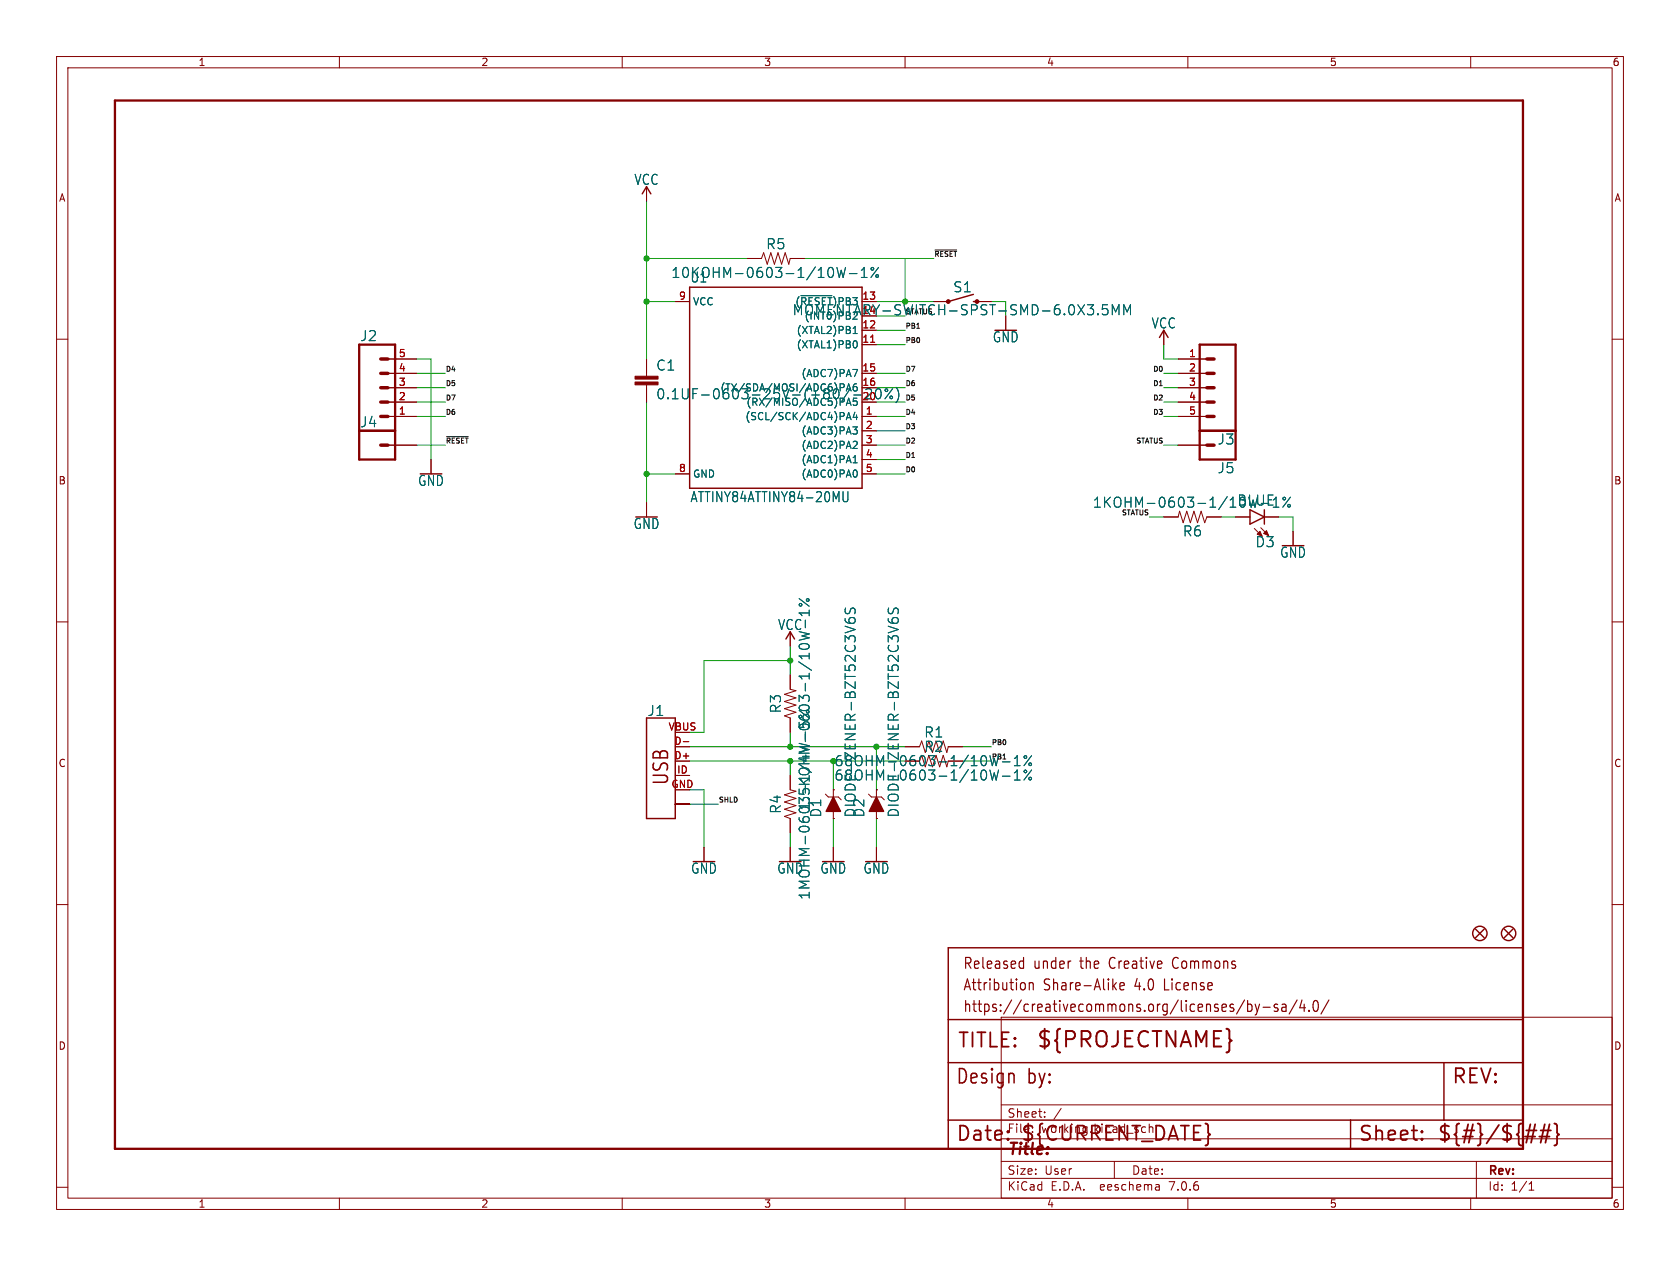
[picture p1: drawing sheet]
<svg xmlns="http://www.w3.org/2000/svg" width="297mm" height="224mm" viewBox="0 0 297 224" stroke-linecap="round" stroke-linejoin="round" font-family="sans-serif">
<g fill="none" stroke="#840000" stroke-width=".18">
<path d="M10 10h277v203.9h-277zM12 12h273v199.9h-273zM60 10v2M110 10v2M160 10v2M210 10v2M260 10v2M114.3 33v2.6M10 60h2M119.4 53.3h2.5M132.1 45.7h2.5l.4-1 .6 2 .7-2 .6 2 .6-2 .7 2 .6-2 .6 2 .3-1h2.5M152.4 58.4h2.5"/>
<path d="M177.8 55.9v2.5M205.7 58.4v2.6M285 60h2M68.6 78.7h5.1M68.6 73.7h5.1M68.6 71.1h5.1M68.6 68.6h5.1M68.6 66h5.1M68.6 63.5h5.1M114.3 63.5v3M114.3 68.1v3M152.4 78.7h2.5"/>
<path d="M152.4 73.7h2.5M152.4 71.1h2.5M152.4 68.6h2.5M152.4 66h2.5M152.4 61h2.5M152.4 76.2h2.5M208.3 78.7h5.1M208.3 73.7h5.1M208.3 71.1h5.1M208.3 68.6h5.1M208.3 66h5.1M208.3 63.5h5.1"/>
<path d="M76.2 81.3v2.5M114.3 88.9v2.5M119.4 83.8h2.5M152.4 81.3h2.5M152.4 83.8h2.5M205.7 91.4h2.6l.2-1 .7 2.1 .6-2.1 .6 2.1 .7-2.1 .6 2.1 .6-2.1 .7 2.1 .4-1.1h2.5M218.4 91.4h2.6M221.7 93.5l1.4 1.4M222.9 93.3l1.4 1.4M223.5 91.4h2.6M228.6 94v2.5M10 110h2"/>
<path d="M139.7 111.8v2.5M139.7 119.4v2.5l1 .3-2 .6 2 .6-2 .7 2 .6-2 .6 2 .7-2 .6 1 .4v2.5M285 110h2M119.4 132.1h2.5M119.4 137.2h2.5M139.7 137.2v2.5l1 .3-2 .6 2 .6-2 .7 2 .6-2 .6 2 .7-2 .6 1 .4v2.5M147.3 139.7h.1M147.3 139.7v1.3M154.9 139.7h.1M154.9 139.7v1.3M162.9 131.1l-.3 1h-2.6M166.8 131.1l.6 2 .2-1h2.6"/>
<path d="M10 160h2M119.4 142.2h2.5M124.5 149.9v2.5M139.7 149.9v2.5M145.9 140.5l.5 .5h1.8l.5 .5M147.3 144.8h.1M147.3 143.5v1.3M147.3 149.9v2.5M153.5 140.5l.6 .5h1.7l.5 .5M154.9 144.8h.1M154.9 143.5v1.3M154.9 149.9v2.5"/>
<path d="M285 160h2M177 179.9h108v32h-108zM177 195.4h108M184.7 197.5v.1M184.7 196.7v.1M187.6 196l-1.3 2M10 210h2M60 211.9v2M110 211.9v2M160 211.9v2M177 208.4h108M177 205.4h108"/>
<path d="M177 201.4h108M197 205.4v3M204.9 209.6l.1 .9M205 210.4l-.2 .1M205 209.9h-.2M210 211.9v2M260 211.9v2M261 205.4v6.5M270.3 210.5h.9M270.3 209.4l.4-.4v1.5M285 210h2"/>
</g>
<g fill="none" stroke="#840000" stroke-width=".25">
<path d="M113.5 34.3l.8-1.3 .8 1.3M121.9 50.8h30.5v35.6h-30.5zM172.1 52.1l-4.5 1.2M205 59.7l.7-1.3 .8 1.3M221 90.2l2.5 1.2-2.5 1.3zM223.5 90.2v2.5M138.9 113l.8-1.2 .8 1.2M114.3 127h5.1v17.8h-5.1zM167.6 167.6h101.6v35.6h-101.6zM260.9 164.3l1.5 1.6M262.4 164.3l-1.5 1.6M265.9 164.3l1.6 1.6"/>
<path d="M267.5 164.3l-1.6 1.6M167.6 198.1h101.6M167.6 180.3h101.6M167.6 188h101.6M238.8 198.1v5.1M255.3 188v10.1"/>
<circle cx="261.6" cy="165.1" r="1.27"/>
<circle cx="266.7" cy="165.1" r="1.27"/>
</g>
<path d="M20.3 17.8h248.9v185.4h-248.9zM63.5 61h6.3v20.3h-6.3zM63.5 76.2h6.3M212.1 76.2h6.3M212.1 61h6.3v20.3h-6.3z" fill="none" stroke="#840000" stroke-width=".41"/>
<path d="M67.3 78.7h1.3M67.3 73.7h1.3M67.3 71.1h1.3M67.3 68.6h1.3M67.3 66h1.3M67.3 63.5h1.3M213.4 78.7h1.2M213.4 73.7h1.2M213.4 71.1h1.2M213.4 68.6h1.2M213.4 66h1.2M213.4 63.5h1.2" fill="none" stroke="#840000" stroke-width=".61"/>
<g fill="none" stroke="#840000" stroke-width=".32">
<path d="M269.8 199.9h1.8M271.4 198.9l-.7 3.2M272.4 199.9h1.8M273.1 198.9l-.7 3.2M273.9 198.9l-.7 3.2M274.8 198.7l.3 .2 .2 .2v1.2l.3 .4-.3 .3v1.2l-.2 .3-.3 .1M178.2 201.4l.1 .1-.1 .1M251.4 201.4l.1 .1-.1 .1M251.4 201.4l-.1 .1 .1 .1M251.4 200.1v.2M251.4 201.4v.2M251.4 200.1l.1 .1-.1 .1"/>
<path d="M251.4 200.1l-.1 .1 .1 .1M269.6 201h1.8M272.1 201h1.8"/>
</g>
<g fill="none" stroke="#840000" stroke-width=".21">
<path d="M180.5 170l.4 .1M180.9 169.3v2M180.9 171.2l-.4 .1M181.2 174v.9M182 173.8v1.3M182 174a.4 .4 0 0 1 .6-.1l.1 1.2M196.9 174.4l.5 .7M197.4 173.8l-.7 .7M198 174.4l.8-.1-.1-.4-.5-.1-.2 .3 .1 .9 .1 .1 .5-.1M220 176.9l-1.4 2.5M220.6 177v1.9M220.6 177.7l.4-.1 .3 .4v.5l-.1 .3-.2 .1-.4-.1"/>
<path d="M221.9 177.6l.4 1.3M222.3 178.9l-.2 .5-.2 .1M222.7 177.6l-.4 1.3M223.3 178.2h1.2M225.9 177.7l-.4-.1a.34 .34 0 0 0-.3 .3 .34 .34 0 0 0 .3 .4h.2a.34 .34 0 0 1 .3 .3 .34 .34 0 0 1-.3 .3l-.4-.1M226.7 177.7l.1-.1 .5 .1 .1 1.2M227.4 178.1l-.6 .1a.4 .4 0 0 0-.2 .3 .4 .4 0 0 0 .2 .4l.6-.1M229.3 176.9l-1.4 2.5M230.2 176.9l-.4 1.4h1M230.6 177.6v1.3M231.4 178.7v.2M232.4 177.1a.37 .37 0 0 1 .4-.1 .37 .37 0 0 1 .2 .3l.1 .9a.71 .71 0 0 1-.4 .7h-.2a1.44 1.44 0 0 1-.1-1.8z"/>
<path d="M234.9 176.9l-1.4 2.5"/>
</g>
<g fill="#840000" stroke="#840000" stroke-width=".18">
<path d="M222.8 94l.3 .9-.9-.4z"/>
<path d="M223.4 94.4l.5-.5 .4 .8z"/>
<path d="M112.3 67.6h4v.5h-4z"/>
<path d="M112.3 66.5h4v.6h-4z"/>
<circle cx="167.6" cy="53.3" r=".33"/>
<circle cx="172.7" cy="53.3" r=".33"/>
</g>
<g fill="none" stroke="#006464" stroke-width=".18">
<path d="M141.6 52.3h5.5M148 47.3l.4 1.8 .3-1.3 .4 1.3 .4-1.8M150.2 48.4h1.3M150.8 59h.7M150.8 58.1l.4-.4v1.3M152.3 49.1h1M152.3 47.8l.5-.5v1.8M155.3 47.3l-1.3 1.8M195.8 53.9h-.9v.8l.2-.1 .6 .1 .2 .2-.1 .6-.3 .2h-.4l-.2-.2M196.6 55.7v-1.8l.6 1.3 .6-1.3v1.8M198.7 55.7v-1.8l.6 1.3 .6-1.3v1.8M148.5 67.9h.5l.3 .2-.2 .4-.6 .1"/>
<path d="M149.6 74.2l.4-1.2 .5 1.2M149.6 69.2l.4-1.3 .5 1.3M149.6 71.7l.4-1.3 .5 1.3M149.7 73.9h.6M149.7 68.8h.6M149.7 71.3h.6M150.4 68.7l-1.6 2.3M150.8 65.3h.8l-.5 1.3M150.8 75.5h.7l-.4 .5M150.9 69.9h1.4M151.1 72.9l-.3 .9h.8M151.1 60.3a.68 .68 0 0 1 .5 .6 .68 .68 0 0 1-.5 .6"/>
<path d="M151.3 76l.2 .2v.3l-.2 .3M151.3 78l.2 .3v.3l-.7 .7h.7M151.4 73.4v.8M151.4 67.9l-.3 .1a.86 .86 0 0 0 0 1.2l.4-.2v-.4l-.2-.2h-.4l-.1 .2M151.5 70.4h-.6l-.1 .6 .2-.1 .4 .1 .1 .2v.4l-.2 .1-.5-.1M154 68.9l.1 .2M154.8 69.1l.2-.3h.3a1.11 1.11 0 0 1 0 1.7h-.3l-.2-.3M157.8 68.8l-1.4 1.7M158.4 68.5a2.04 2.04 0 0 1 0 2.7M149 87v1.4l.3 .3h.5l.1-.3v-1.4M150.8 81.9h.7M151.1 80.8l.1-.2v1.3"/>
<path d="M151.4 83.2l.1 .4-.1 .7M225.1 89.7h1M228.1 87.9l-1.3 1.8M141.3 111.7l1.8 .4-1.3 .4 1.3 .3-1.8 .4M141.3 105.9l1.8 1.3M143.1 107.9v1M143.1 108.4h-1.8l.5 .5M149.4 109.4a.7 .7 0 0 0 .8 .8h.6l.3-.1 .1-.5-.2-.3-.6-.1-.2 .2-.1 .5 .3 .3M149.4 110.8l1.8 .6M149.5 107.5l-.1 .7 .2 .3 .3 .1a.85 .85 0 0 0 .5-.9l.3-.2 .4 .2v.9M157 110.8l1.8 .6M157 109.4a.7 .7 0 0 0 .8 .8h.7l.2-.1 .1-.5-.2-.3-.6-.1-.2 .2-.1 .5 .3 .3"/>
<path d="M157.1 107.5l-.1 .7 .2 .3 .3 .1a.85 .85 0 0 0 .5-.9l.3-.2 .4 .2v.9M176.5 133.7l-.4 1.7-.3-1.2-.4 1.2M176.5 136.2l-.4 1.8-.3-1.3-.4 1.3M177.2 134.8h1.4M177.2 137.3h1.4M179.3 135.4h1M179.3 134.2l.5-.5v1.7M179.3 136.7l.5-.5v1.8M179.3 138h1M182.4 133.7l-1.4 1.7M182.4 136.2l-1.4 1.8"/>
<circle cx="154.2" cy="47.5" r=".25"/>
<circle cx="155.1" cy="48.8" r=".25"/>
<circle cx="156.7" cy="69" r=".25"/>
<circle cx="157.6" cy="70.3" r=".25"/>
<circle cx="227" cy="88.2" r=".25"/>
<circle cx="227.9" cy="89.5" r=".25"/>
<circle cx="141.5" cy="107" r=".25"/>
<circle cx="142.8" cy="106.1" r=".25"/>
<circle cx="181.3" cy="136.4" r=".25"/>
<circle cx="181.3" cy="133.9" r=".25"/>
<circle cx="182.1" cy="137.7" r=".25"/>
<circle cx="182.1" cy="135.2" r=".25"/>
</g>
<path d="M153.9 60.5h.7M120.8 131.2h1" fill="none" stroke="#a90000" stroke-width=".18"/>
<g fill="#840000" stroke="#840000" stroke-width=".25">
<path d="M154.9 141l1.3 2.5h-2.5z"/>
<path d="M147.3 141l1.3 2.5h-2.6z"/>
</g>
<path d="M162.1 58.1h.5M165.3 44.2h3.8M78.9 77.2h3.9M177.3 134.3h.5" fill="none" stroke="#0f0f0f" stroke-width=".18"/>
<g fill="none" stroke="#009600" stroke-width=".18">
<path d="M114.3 35.6v27.9M114.3 45.7h17.8M114.3 53.3h5.1M142.2 45.7h22.9M154.9 55.9h5.1M154.9 53.3h10.2M154.9 58.4h5.1M160 45.7v7.6M73.7 78.7h5M73.7 71.1h5M73.7 66h5M73.7 63.5h2.5v17.8"/>
<path d="M73.7 73.7h5M73.7 68.6h5M114.3 71.1v17.8M154.9 78.7h5.1M154.9 71.1h5.1M154.9 66h5.1M154.9 73.7h5.1M154.9 68.6h5.1M154.9 61h5.1M154.9 76.2h5.1M205.7 78.7h2.6M205.7 71.1h2.6"/>
<path d="M205.7 66h2.6M205.7 61v2.5h2.6M205.7 73.7h2.6M205.7 68.6h2.6M114.3 83.8h5.1M154.9 83.8h5.1M154.9 81.3h5.1M203.2 91.4h2.5M215.9 91.4h2.5M226.1 91.4h2.5v2.6M139.7 114.3v5.1M139.7 116.8h-15.2v12.7h-2.6"/>
<path d="M121.9 132.1h38.1M121.9 134.6h38.1M121.9 139.7h2.6v10.2M139.7 129.5v2.6M139.7 134.6v2.6M147.3 134.6v5.1M154.9 132.1v7.6M170.2 132.1h5.1M170.2 134.6h5.1M121.9 142.2h5.1M139.7 147.3v2.6M147.3 144.8v5.1"/>
<path d="M154.9 144.8v5.1"/>
</g>
<g fill="#009600" stroke="#009600" stroke-width=".18">
<circle cx="139.7" cy="116.8" r=".46"/>
<circle cx="139.7" cy="132.1" r=".46"/>
<circle cx="139.7" cy="134.6" r=".46"/>
<circle cx="114.3" cy="83.8" r=".46"/>
<circle cx="114.3" cy="53.3" r=".46"/>
<circle cx="114.3" cy="45.7" r=".46"/>
<circle cx="154.9" cy="132.1" r=".46"/>
<circle cx="160" cy="53.3" r=".46"/>
</g>
<text font-size="3.8" fill="#840000" x="183.1" y="185.7">${PROJECTNAME}</text>
<g font-size="3.5" fill="#840000">
<text x="118.5" y="139.1" transform="rotate(-90 118.5 139.1)">USB</text>
<text x="169.2" y="185.7">TITLE:</text>
<text x="168.9" y="192.1">Design</text>
<text x="181.6" y="192.1">by:</text>
<text x="256.5" y="192.1">REV:</text>
<text x="168.9" y="202.2">Date:</text>
<text x="180.3" y="202.2">${CURRENT_DATE}</text>
<text x="240" y="202.2">Sheet:</text>
<text x="254" y="202.2">${#}/${##}</text>
</g>
<text font-size="2.8" fill="#840000" x="178" y="204.8">Title:</text>
<g font-size="2.7" fill="#840000">
<text x="170.2" y="171.7">Released</text>
<text x="182.7" y="171.7">under</text>
<text x="191.1" y="171.7">the</text>
<text x="196.5" y="171.7">Creative</text>
<text x="208" y="171.7">Commons</text>
<text x="170.2" y="175.5">Attribution</text>
<text x="170.2" y="179.3">https://creativecommons.org/licenses/by-sa/4.0/</text>
<text x="184.5" y="175.5">Share-Alike</text>
<text x="200.8" y="175.5">4.0</text>
<text x="206.2" y="175.5">License</text>
</g>
<g font-size="2.5" fill="#006464">
<text x="112.1" y="32.9">VCC</text>
<text x="135.4" y="44.3">R5</text>
<text x="118.6" y="49.4">10KOHM-0603-1/10W-1%</text>
<text x="122" y="50.2">U1</text>
<text x="168.4" y="51.9">S1</text>
<text x="203.5" y="58.3">VCC</text>
<text x="63.6" y="60.6">J2</text>
<text x="115.9" y="65.8">C1</text>
<text x="175.4" y="60.8">GND</text>
<text x="115.9" y="70.8">0.1UF-0603-25V-(+80/-20%)</text>
<text x="63.6" y="75.8">J4</text>
<text x="215.2" y="83.9">J5</text>
<text x="215.2" y="78.8">J3</text>
<text x="73.8" y="86.2">GND</text>
<text x="122" y="89">ATTINY84ATTINY84-20MU</text>
<text x="218.7" y="89.6">BLUE</text>
<text x="111.9" y="93.8">GND</text>
<text x="193.1" y="90">1KOHM-0603-1/10W-1%</text>
<text x="209" y="95.1">R6</text>
<text x="221.9" y="97">D3</text>
<text x="226.2" y="98.9">GND</text>
<text x="137.5" y="111.7">VCC</text>
<text x="114.4" y="126.8">J1</text>
<text x="138.3" y="126.2" transform="rotate(-90 138.3 126.2)">R3</text>
<text x="163.3" y="130.7">R1</text>
<text x="163.3" y="133.2">R2</text>
<text x="143.4" y="143.4" transform="rotate(-90 143.4 143.4)">1.5KOHM-0603-1/10W-1%</text>
<text x="147.4" y="138.3">68OHM-0603-1/10W-1%</text>
<text x="138.3" y="144" transform="rotate(-90 138.3 144)">R4</text>
<text x="145.4" y="144.7" transform="rotate(-90 145.4 144.7)">D1</text>
<text x="151.5" y="144.7" transform="rotate(-90 151.5 144.7)">DIODE-ZENER-BZT52C3V6S</text>
<text x="153" y="144.7" transform="rotate(-90 153 144.7)">D2</text>
<text x="159.1" y="144.7" transform="rotate(-90 159.1 144.7)">DIODE-ZENER-BZT52C3V6S</text>
<text x="122.1" y="154.7">GND</text>
<text x="137.3" y="154.7">GND</text>
<text x="144.9" y="154.7">GND</text>
<text x="152.6" y="154.7">GND</text>
<text x="143.4" y="159.2" transform="rotate(-90 143.4 159.2)">1MOHM-0603-1/4W-5%</text>
</g>
<text font-size="2.5" fill="#840000" x="140" y="56">MOMENTARY-SWITCH-SPST-SMD-6.0X3.5MM</text>
<text font-size="2.5" fill="#009600" x="147.4" y="135.7">68OHM-0603-1/10W-1%</text>
<g font-size="2.1" fill="#840000">
<text x="178" y="197.9">Sheet:</text>
<text x="178" y="200.6">File:</text>
<text x="184.1" y="200.6">working.kicad_sch</text>
<text x="178" y="208">Size:</text>
<text x="184.7" y="208">User</text>
<text x="200" y="208">Date:</text>
<text x="263" y="208.2">Rev:</text>
<text x="178" y="210.8">KiCad</text>
<text x="185.7" y="210.8">E.D.A.</text>
<text x="194.6" y="210.8">eeschema</text>
<text x="207" y="210.8">7.0.6</text>
<text x="263" y="210.8">Id:</text>
<text x="267.1" y="210.8">1/1</text>
</g>
<g font-size="1.8" fill="#840000">
<text x="35" y="11.9">1</text>
<text x="85" y="11.9">2</text>
<text x="135" y="11.9">3</text>
<text x="185" y="11.9">4</text>
<text x="235" y="11.9">5</text>
<text x="285" y="11.9">6</text>
<text x="10.3" y="35.9">A</text>
<text x="285.3" y="35.9">A</text>
<text x="10.3" y="85.9">B</text>
<text x="285.3" y="85.9">B</text>
<text x="10.3" y="135.9">C</text>
<text x="285.3" y="135.9">C</text>
<text x="10.3" y="185.9">D</text>
<text x="285.3" y="185.9">D</text>
<text x="35" y="213.8">1</text>
<text x="85" y="213.8">2</text>
<text x="135" y="213.8">3</text>
<text x="185" y="213.8">4</text>
<text x="235" y="213.8">5</text>
<text x="285" y="213.8">6</text>
</g>
<g font-size="1.8" fill="#a90000">
<text x="119.9" y="53.1">9</text>
<text x="152.4" y="53.1">13</text>
<text x="152.4" y="58.2">12</text>
<text x="70.4" y="65.8">4</text>
<text x="70.4" y="63.2">5</text>
<text x="152.4" y="60.7">11</text>
<text x="152.4" y="65.8">15</text>
<text x="210.1" y="63.2">1</text>
<text x="210.1" y="65.8">2</text>
<text x="70.4" y="70.9">2</text>
<text x="70.4" y="68.3">3</text>
<text x="152.4" y="68.3">16</text>
<text x="152.4" y="70.9">20</text>
<text x="210.1" y="68.3">3</text>
<text x="210.1" y="70.9">4</text>
<text x="70.4" y="73.4">1</text>
<text x="153" y="73.4">1</text>
<text x="153" y="75.9">2</text>
<text x="210.1" y="73.4">5</text>
<text x="119.9" y="83.6">8</text>
<text x="153" y="78.5">3</text>
<text x="153" y="81">4</text>
<text x="153" y="83.6">5</text>
<text x="118.1" y="129.3">VBUS</text>
<text x="119.1" y="131.8">D-</text>
<text x="119.1" y="134.4">D+</text>
<text x="119.6" y="136.9">ID</text>
<text x="118.6" y="139.4">GND</text>
</g>
<g font-size="1.8" fill="#006464">
<text x="122.4" y="54.2">VCC</text>
<text x="140.5" y="54.2">(~{RESET})PB3</text>
<text x="140.7" y="59.3">(XTAL2)PB1</text>
<text x="142.1" y="56.7">(INT0)PB2</text>
<text x="152.4" y="55.6">14</text>
<text x="140.7" y="61.8">(XTAL1)PB0</text>
<text x="127.3" y="69.4">(TX/SDA/MOSI/ADC6)PA6</text>
<text x="131.9" y="72">(RX/MISO/ADC5)PA5</text>
<text x="141.6" y="66.9">(ADC7)PA7</text>
<text x="131.7" y="74.5">(SCL/SCK/ADC4)PA4</text>
<text x="141.6" y="77.1">(ADC3)PA3</text>
<text x="141.6" y="79.6">(ADC2)PA2</text>
<text x="141.6" y="82.1">(ADC1)PA1</text>
<text x="122.4" y="84.7">GND</text>
<text x="141.6" y="84.7">(ADC0)PA0</text>
</g>
<g font-size="1.2" fill="#0f0f0f">
<text x="165.1" y="45.5">~{RESET}</text>
<text x="160" y="58.2">PB1</text>
<text x="78.7" y="65.8">D4</text>
<text x="160" y="60.7">PB0</text>
<text x="160" y="65.8">D7</text>
<text x="203.7" y="65.8">D0</text>
<text x="78.7" y="68.3">D5</text>
<text x="78.7" y="70.9">D7</text>
<text x="160" y="70.9">D5</text>
<text x="160" y="68.3">D6</text>
<text x="203.7" y="70.9">D2</text>
<text x="203.7" y="68.3">D1</text>
<text x="78.7" y="73.4">D6</text>
<text x="160" y="73.4">D4</text>
<text x="160" y="76">D3</text>
<text x="203.7" y="73.4">D3</text>
<text x="78.7" y="78.5">~{RESET}</text>
<text x="160" y="78.5">D2</text>
<text x="160" y="81">D1</text>
<text x="160" y="83.6">D0</text>
<text x="200.7" y="78.5">STATUS</text>
<text x="198.2" y="91.2">STATUS</text>
<text x="175.3" y="131.8">PB0</text>
<text x="175.3" y="134.4">PB1</text>
<text x="127" y="142">SHLD</text>
</g>
<text font-size="1.2" fill="#006464" x="160" y="55.6">STATUS</text>
</svg>
